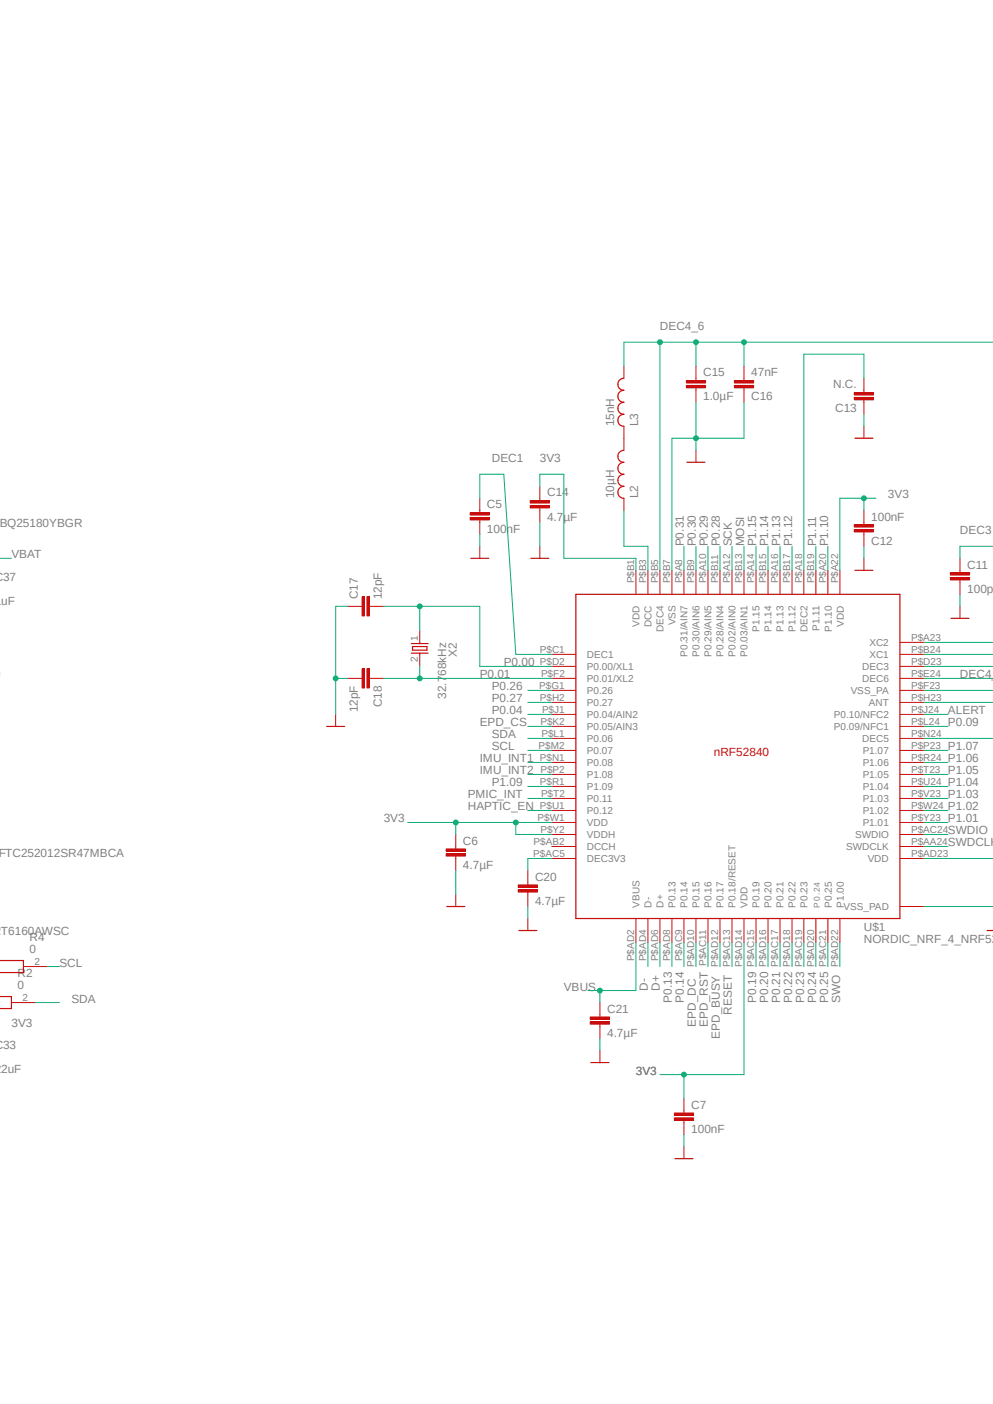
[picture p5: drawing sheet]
<svg xmlns="http://www.w3.org/2000/svg" width="210mm" height="297mm" viewBox="0 0 210 297" stroke-linecap="round" stroke-linejoin="round" font-family="sans-serif">
<path d="M-.1 203l108 94.1M209.9 203l-107.9 94.1" fill="none" stroke="#fff" stroke-width=".21"/>
<g fill="none" stroke="#c90d0c" stroke-width=".21">
<path d="M88.8 133.3v2.8M88.8 138.2v2.8M116.7 138.4h5.1M134.5 120.6v5.1M137 120.6v5.1M139.6 120.6v5.1M142.1 120.6v5.1M144.7 120.6v5.1M147.2 120.6v5.1M149.7 120.6v5.1M152.3 120.6v5.1M154.8 120.6v5.1"/>
<path d="M157.4 120.6v5.1M159.9 120.6v5.1M162.4 120.6v5.1M165 120.6v5.1M167.5 120.6v5.1M170 120.6v5.1M172.6 120.6v5.1M175.1 120.6v5.1M177.6 120.6v5.1M190.3 138.4h5.1M190.3 135.9h5.1M76.1 143.5h.5"/>
<path d="M78.1 143.5h.5M116.7 141h5.1M116.7 143.5h5.1M116.7 146h5.1M116.7 148.6h5.1M116.7 151.1h5.1M116.7 153.7h5.1M116.7 156.2h5.1M116.7 158.7h5.1M190.3 141h5.1M190.3 143.5h5.1M190.3 146h5.1"/>
<path d="M190.3 148.6h5.1M190.3 151.1h5.1M190.3 153.7h5.1M190.3 156.2h5.1M190.3 158.7h5.1M116.7 161.3h5.1M116.7 163.8h5.1M116.7 166.4h5.1M116.7 174h5.1M116.7 168.9h5.1M116.7 171.4h5.1M116.7 179.1h5.1"/>
<path d="M116.7 176.5h5.1M190.3 161.3h5.1M190.3 163.8h5.1M190.3 166.4h5.1M190.3 174h5.1M190.3 168.9h5.1M190.3 171.4h5.1M190.3 179.1h5.1M190.3 176.5h5.1M116.7 181.6h5.1M134.5 194.3v5.1M137 194.3v5.1"/>
<path d="M139.6 194.3v5.1M142.1 194.3v5.1M144.7 194.3v5.1M147.2 194.3v5.1M149.7 194.3v5.1M152.3 194.3v5.1M154.8 194.3v5.1M157.4 194.3v5.1M159.9 194.3v5.1M162.4 194.3v5.1M165 194.3v5.1M167.5 194.3v5.1"/>
<path d="M170 194.3v5.1M172.6 194.3v5.1M175.1 194.3v5.1M177.6 194.3v5.1M190.3 181.6h5.1M190.3 191.8h5.1"/>
</g>
<path d="M87 138.2h3.6M87 136.1h3.6M87.2 136.8h3.1v.7h-3.1zM121.8 125.7h68.5v68.6h-68.5z" fill="none" stroke="#c90d0c" stroke-width=".25"/>
<path d="M76.6 141.5h.5v4h-.5z" fill-rule="evenodd" fill="#c90d0c"/>
<path d="M76.6 141.5h.5v4h-.5z" fill="none" stroke="#c90d0c" stroke-width=".21"/>
<path d="M77.6 141.5h.5v4h-.5z" fill-rule="evenodd" fill="#c90d0c"/>
<path d="M76.1 128.3h.5M78.1 128.3h.5M71 151.1v2.6M73.5 143.5h2.6M77.6 141.5h.5v4h-.5zM78.6 143.5h2.6" fill="none" stroke="#c90d0c" stroke-width=".21"/>
<path d="M69.1 153.7h3.8" fill="none" stroke="#c90d0c" stroke-width=".25"/>
<path d="M77.6 126.2h.5v4.1h-.5z" fill-rule="evenodd" fill="#c90d0c"/>
<path d="M77.6 126.2h.5v4.1h-.5z" fill="none" stroke="#c90d0c" stroke-width=".21"/>
<path d="M76.6 126.2h.5v4.1h-.5z" fill-rule="evenodd" fill="#c90d0c"/>
<path d="M101.5 107.9v.6M101.5 110v.5M73.5 128.3h2.6M76.6 126.2h.5v4.1h-.5zM78.6 128.3h2.6" fill="none" stroke="#c90d0c" stroke-width=".21"/>
<path d="M99.4 109.5h4.1v.5h-4.1z" fill-rule="evenodd" fill="#c90d0c"/>
<path d="M99.4 109.5h4.1v.5h-4.1z" fill="none" stroke="#c90d0c" stroke-width=".21"/>
<path d="M99.4 108.5h4.1v.5h-4.1z" fill-rule="evenodd" fill="#c90d0c"/>
<path d="M99.4 108.5h4.1v.5h-4.1zM101.5 105.4v2.5M101.5 110.5v2.5M101.5 115.6v2.5M114.2 105.4v.5M114.2 107.4v.5" fill="none" stroke="#c90d0c" stroke-width=".21"/>
<path d="M99.6 118.1h3.8" fill="none" stroke="#c90d0c" stroke-width=".25"/>
<path d="M112.1 106.9h4.1v.5h-4.1z" fill-rule="evenodd" fill="#c90d0c"/>
<path d="M112.1 106.9h4.1v.5h-4.1z" fill="none" stroke="#c90d0c" stroke-width=".21"/>
<path d="M112.1 105.9h4.1v.5h-4.1z" fill-rule="evenodd" fill="#c90d0c"/>
<path d="M112.1 105.9h4.1v.5h-4.1zM114.2 102.9v2.5M114.2 107.9v2.6M114.2 115.6v2.5M96.4 179.1v.5M96.4 181.1v.5" fill="none" stroke="#c90d0c" stroke-width=".21"/>
<path d="M112.3 118.1h3.8" fill="none" stroke="#c90d0c" stroke-width=".25"/>
<path d="M94.4 180.6h4v.5h-4z" fill-rule="evenodd" fill="#c90d0c"/>
<path d="M94.4 180.6h4v.5h-4z" fill="none" stroke="#c90d0c" stroke-width=".21"/>
<path d="M94.4 179.6h4v.5h-4z" fill-rule="evenodd" fill="#c90d0c"/>
<path d="M94.4 179.6h4v.5h-4zM96.4 176.5v2.6M96.4 181.6v2.5M96.4 189.2v2.6M111.6 186.7v.5M111.6 188.7v.5" fill="none" stroke="#c90d0c" stroke-width=".21"/>
<path d="M94.5 191.8h3.8" fill="none" stroke="#c90d0c" stroke-width=".25"/>
<path d="M109.6 188.2h4.1v.5h-4.1z" fill-rule="evenodd" fill="#c90d0c"/>
<path d="M109.6 188.2h4.1v.5h-4.1z" fill="none" stroke="#c90d0c" stroke-width=".21"/>
<path d="M109.6 187.2h4.1v.5h-4.1z" fill-rule="evenodd" fill="#c90d0c"/>
<path d="M109.6 187.2h4.1v.5h-4.1zM111.6 184.1v2.6M111.6 189.2v2.6M111.6 194.3v2.5M126.9 214.6v.5M126.9 216.7v.5" fill="none" stroke="#c90d0c" stroke-width=".21"/>
<path d="M109.7 196.8h3.8" fill="none" stroke="#c90d0c" stroke-width=".25"/>
<path d="M124.8 216.2h4.1v.5h-4.1z" fill-rule="evenodd" fill="#c90d0c"/>
<path d="M124.8 216.2h4.1v.5h-4.1z" fill="none" stroke="#c90d0c" stroke-width=".21"/>
<path d="M124.8 215.1h4.1v.5h-4.1z" fill-rule="evenodd" fill="#c90d0c"/>
<path d="M124.8 215.1h4.1v.5h-4.1zM126.9 212.1v2.5M126.9 217.2v2.5M126.9 222.2v2.6M144.7 234.9v.6M144.7 237v.5" fill="none" stroke="#c90d0c" stroke-width=".21"/>
<path d="M125 224.8h3.8" fill="none" stroke="#c90d0c" stroke-width=".25"/>
<path d="M142.6 236.5h4.1v.5h-4.1z" fill-rule="evenodd" fill="#c90d0c"/>
<path d="M142.6 236.5h4.1v.5h-4.1z" fill="none" stroke="#c90d0c" stroke-width=".21"/>
<path d="M142.6 235.5h4.1v.5h-4.1z" fill-rule="evenodd" fill="#c90d0c"/>
<path d="M132 77.5v2.5M132 90.2v5M147.2 80v.5M147.2 82v.5M132 105.4v2.5M142.6 235.5h4.1v.5h-4.1zM144.7 232.4v2.5M144.7 237.5v2.5M144.7 242.6v2.5" fill="none" stroke="#c90d0c" stroke-width=".21"/>
<path d="M132 95.2a1.27 1.27 0 0 0-1.3 1.3 1.27 1.27 0 0 0 1.3 1.3 1.27 1.27 0 0 0-1.3 1.3 1.27 1.27 0 0 0 1.3 1.2 1.27 1.27 0 0 0-1.3 1.3 1.27 1.27 0 0 0 1.3 1.3 1.27 1.27 0 0 0-1.3 1.2 1.27 1.27 0 0 0 1.3 1.3M132 80a1.27 1.27 0 0 0-1.3 1.3 1.27 1.27 0 0 0 1.3 1.2 1.27 1.27 0 0 0-1.3 1.3 1.27 1.27 0 0 0 1.3 1.3 1.27 1.27 0 0 0-1.3 1.3 1.27 1.27 0 0 0 1.3 1.2 1.27 1.27 0 0 0-1.3 1.3 1.27 1.27 0 0 0 1.3 1.3M208.7 196.8h1.2M142.7 245.1h3.9" fill="none" stroke="#c90d0c" stroke-width=".25"/>
<path d="M145.2 81.5h4v.5h-4z" fill-rule="evenodd" fill="#c90d0c"/>
<path d="M145.2 81.5h4v.5h-4z" fill="none" stroke="#c90d0c" stroke-width=".21"/>
<path d="M145.2 80.5h4v.5h-4z" fill-rule="evenodd" fill="#c90d0c"/>
<path d="M147.2 77.5v2.5M145.2 80.5h4v.5h-4zM147.2 82.5v2.6M157.4 80v.5M157.4 82v.5" fill="none" stroke="#c90d0c" stroke-width=".21"/>
<path d="M155.3 80.5h4.1v.5h-4.1z" fill-rule="evenodd" fill="#c90d0c"/>
<path d="M155.3 80.5h4.1v.5h-4.1z" fill="none" stroke="#c90d0c" stroke-width=".21"/>
<path d="M155.3 81.5h4.1v.5h-4.1z" fill-rule="evenodd" fill="#c90d0c"/>
<path d="M157.4 77.5v2.5M155.3 81.5h4.1v.5h-4.1zM157.4 82.5v2.6M182.7 82.5v.6M182.7 84.6v.5" fill="none" stroke="#c90d0c" stroke-width=".21"/>
<path d="M180.7 83.1h4v.5h-4z" fill-rule="evenodd" fill="#c90d0c"/>
<path d="M180.7 83.1h4v.5h-4z" fill="none" stroke="#c90d0c" stroke-width=".21"/>
<path d="M180.7 84.1h4v.5h-4z" fill-rule="evenodd" fill="#c90d0c"/>
<path d="M147.2 95.2v2.6M180.7 84.1h4v.5h-4zM182.7 80v2.5M182.7 85.1v2.5M182.7 110.5v.5M182.7 112.5v.5" fill="none" stroke="#c90d0c" stroke-width=".21"/>
<path d="M145.3 97.8h3.8" fill="none" stroke="#c90d0c" stroke-width=".25"/>
<path d="M180.7 111h4v.5h-4z" fill-rule="evenodd" fill="#c90d0c"/>
<path d="M180.7 111h4v.5h-4z" fill="none" stroke="#c90d0c" stroke-width=".21"/>
<path d="M180.7 112h4v.5h-4z" fill-rule="evenodd" fill="#c90d0c"/>
<path d="M182.7 90.2v2.5M180.7 112h4v.5h-4zM182.7 107.9v2.6M182.7 113v2.6M182.7 118.1v2.5M203 120.6v.6M203 122.7v.5" fill="none" stroke="#c90d0c" stroke-width=".21"/>
<path d="M180.8 92.7h3.8M180.8 120.6h3.8" fill="none" stroke="#c90d0c" stroke-width=".25"/>
<path d="M201 122.2h4.1v.5h-4.1z" fill-rule="evenodd" fill="#c90d0c"/>
<path d="M201 122.2h4.1v.5h-4.1z" fill="none" stroke="#c90d0c" stroke-width=".21"/>
<path d="M201 121.2h4.1v.5h-4.1z" fill-rule="evenodd" fill="#c90d0c"/>
<path d="M203 118.1v2.5M201 121.2h4.1v.5h-4.1zM203 123.2v2.5M203 128.3v2.5M2.4 212.1h5.1M5 204.5h5" fill="none" stroke="#c90d0c" stroke-width=".21"/>
<path d="M201.1 130.8h3.8M0 210.8h2.4v2.6h-2.4M0 203.2h5v2.5h-5" fill="none" stroke="#c90d0c" stroke-width=".25"/>
<path d="M73.5 128.3h-2.5v22.8M71 143.5h2.5" fill="none" stroke="#0dab76" stroke-width=".21"/>
<circle cx="71" cy="143.5" r=".51" fill="#0dab76"/>
<g fill="none" stroke="#0dab76" stroke-width=".21">
<path d="M147.2 92.7h-5.1v27.9M147.2 85.1v10.1M101.5 113v2.6M114.2 110.5v5.1M96.4 184.1v5.1M111.6 191.8v2.5M195.4 191.8h14.5M126.9 219.7v2.5M144.7 240v2.6"/>
<circle cx="71" cy="143.5" r=".51"/>
</g>
<circle cx="147.2" cy="92.7" r=".51" fill="#0dab76"/>
<g fill="none" stroke="#0dab76" stroke-width=".21">
<path d="M157.4 85.1v7.6h-10.2M182.7 87.6v2.6M0 118.1h2.4M182.7 115.6v2.5M203 125.7v2.6M195.4 146h14.5M134.5 199.4v10.1h-10.2"/>
<circle cx="147.2" cy="92.7" r=".51"/>
</g>
<circle cx="126.9" cy="209.5" r=".51" fill="#0dab76"/>
<g fill="none" stroke="#0dab76" stroke-width=".21">
<path d="M81.2 143.5h35.5M88.8 141v2.5M111.6 158.7h5.1M111.6 156.2h5.1M111.6 168.9h5.1M7.5 212.1h5.1M10 204.5h2.6M126.9 209.5v2.6"/>
<circle cx="126.9" cy="209.5" r=".51"/>
</g>
<circle cx="88.8" cy="143.5" r=".51" fill="#0dab76"/>
<g fill="none" stroke="#0dab76" stroke-width=".21">
<path d="M81.2 128.3h20.3v12.7h15.2M88.8 128.3v5"/>
<circle cx="88.8" cy="143.5" r=".51"/>
</g>
<circle cx="88.8" cy="128.3" r=".51" fill="#0dab76"/>
<g fill="none" stroke="#0dab76" stroke-width=".21">
<path d="M101.5 105.4v-5.1h5.1l2.5 38.1h7.6M116.7 181.6h-5.1v2.5M157.4 199.4v27.9h-17.8"/>
<circle cx="88.8" cy="128.3" r=".51"/>
</g>
<circle cx="144.6" cy="227.3" r=".51" fill="#0dab76"/>
<g fill="none" stroke="#0dab76" stroke-width=".21">
<path d="M96.4 174h20.3M109.1 174v2.5h7.6M144.7 227.3v5.1"/>
<circle cx="144.6" cy="227.3" r=".51"/>
</g>
<circle cx="109.1" cy="174" r=".51" fill="#0dab76"/>
<g fill="none" stroke="#0dab76" stroke-width=".21">
<path d="M86.2 174h10.2v2.5"/>
<circle cx="109.1" cy="174" r=".51"/>
</g>
<circle cx="96.4" cy="174" r=".51" fill="#0dab76"/>
<g fill="none" stroke="#0dab76" stroke-width=".21">
<path d="M114.2 102.9v-2.6h5.1v17.8h15.2v2.5M182.7 105.4v2.5M185.3 105.4h-7.7v15.2"/>
<circle cx="96.4" cy="174" r=".51"/>
</g>
<circle cx="182.7" cy="105.4" r=".51" fill="#0dab76"/>
<g fill="none" stroke="#0dab76" stroke-width=".21">
<path d="M132 77.5v-5.1h7.6v48.2M132 107.9v7.7h5v5M195.4 156.2h14.5M195.4 181.6h14.5"/>
<circle cx="182.7" cy="105.4" r=".51"/>
</g>
<circle cx="139.6" cy="72.4" r=".51" fill="#0dab76"/>
<g fill="none" stroke="#0dab76" stroke-width=".21">
<path d="M139.6 72.4h17.8M147.2 72.4v5.1"/>
<circle cx="139.6" cy="72.4" r=".51"/>
</g>
<circle cx="147.2" cy="72.4" r=".51" fill="#0dab76"/>
<g fill="none" stroke="#0dab76" stroke-width=".21">
<path d="M209.9 72.4h-52.5v5.1"/>
<circle cx="147.2" cy="72.4" r=".51"/>
</g>
<circle cx="157.3" cy="72.4" r=".51" fill="#0dab76"/>
<g fill="none" stroke="#0dab76" stroke-width=".21">
<path d="M182.7 80v-5.1h-12.7v45.7M144.7 115.6v5M147.2 115.6v5M149.7 115.6v5M152.3 115.6v5M154.8 115.6v5M157.4 115.6v5M159.9 115.6v5M162.4 115.6v5M165 115.6v5M167.5 115.6v5M172.6 115.6v5"/>
<path d="M175.1 115.6v5M209.9 115.6h-6.9v2.5M195.4 135.9h14.5M195.4 138.4h14.5M111.6 148.6h5.1M111.6 146h5.1M111.6 151.1h5.1M111.6 153.7h5.1M195.4 143.5h14.5M195.4 141h14.5M195.4 148.6h14.5M195.4 151.1h5.1"/>
<path d="M195.4 153.7h5.1M195.4 158.7h5.1M111.6 171.4h5.1M111.6 161.3h5.1M111.6 163.8h5.1M111.6 166.4h5.1M195.4 171.4h5.1M195.4 161.3h5.1M195.4 163.8h5.1M195.4 166.4h5.1M195.4 168.9h5.1M195.4 174h5.1"/>
<path d="M195.4 179.1h5.1M195.4 176.5h5.1M137 199.4v5.1M139.6 199.4v5.1M142.1 199.4v5.1M144.7 199.4v5.1M147.2 199.4v5.1M149.7 199.4v5.1M152.3 199.4v5.1M154.8 199.4v5.1M159.9 199.4v5.1M162.4 199.4v5.1"/>
<path d="M165 199.4v5.1M167.5 199.4v5.1M170 199.4v5.1M172.6 199.4v5.1M175.1 199.4v5.1M177.6 199.4v5.1"/>
<circle cx="157.3" cy="72.4" r=".51"/>
</g>
<g font-size="2.5" fill="#808080">
<text x="139.6" y="69.9">DEC4_6</text>
<text x="148.7" y="79.6">C15</text>
<text x="158.9" y="79.6">47nF</text>
<text x="176.2" y="82.2">N.C.</text>
<text x="148.7" y="84.7">1.0µF</text>
<text x="158.9" y="84.7">C16</text>
<text x="176.6" y="87.3">C13</text>
<text x="129.9" y="90.2" transform="rotate(-90 129.9 90.2)">15nH</text>
<text x="135" y="90.2" transform="rotate(-90 135 90.2)">L3</text>
<text x="104" y="97.8">DEC1</text>
<text x="114.2" y="97.8">3V3</text>
<text x="103" y="107.6">C5</text>
<text x="115.7" y="105">C14</text>
<text x="129.9" y="105.4" transform="rotate(-90 129.9 105.4)">10µH</text>
<text x="135" y="105.4" transform="rotate(-90 135 105.4)">L2</text>
<text x="187.8" y="105.4">3V3</text>
<text x="-.2" y="111.4">BQ25180YBGR</text>
<text x="103" y="112.7">100nF</text>
<text x="115.7" y="110.1">4.7µF</text>
<text x="184.2" y="110.1">100nF</text>
<text x="203" y="113">DEC3</text>
<text x="2.4" y="118.1">VBAT</text>
<text x="144.7" y="115.6" transform="rotate(-90 144.7 115.6)">P0.31</text>
<text x="147.2" y="115.6" transform="rotate(-90 147.2 115.6)">P0.30</text>
<text x="149.7" y="115.6" transform="rotate(-90 149.7 115.6)">P0.29</text>
<text x="152.3" y="115.6" transform="rotate(-90 152.3 115.6)">P0.28</text>
<text x="154.8" y="115.6" transform="rotate(-90 154.8 115.6)">SCK</text>
<text x="157.4" y="115.6" transform="rotate(-90 157.4 115.6)">MOSI</text>
<text x="159.9" y="115.6" transform="rotate(-90 159.9 115.6)">P1.15</text>
<text x="162.4" y="115.6" transform="rotate(-90 162.4 115.6)">P1.14</text>
<text x="165" y="115.6" transform="rotate(-90 165 115.6)">P1.13</text>
<text x="167.5" y="115.6" transform="rotate(-90 167.5 115.6)">P1.12</text>
<text x="172.6" y="115.6" transform="rotate(-90 172.6 115.6)">P1.11</text>
<text x="175.1" y="115.6" transform="rotate(-90 175.1 115.6)">P1.10</text>
<text x="184.2" y="115.2">C12</text>
<text x=".7" y="122.8">37</text>
<text x="204.6" y="125.4">100pF</text>
<text x="204.6" y="120.3">C11</text>
<text x=".3" y="127.9">uF</text>
<text x="75.7" y="126.7" transform="rotate(-90 75.7 126.7)">C17</text>
<text x="80.8" y="126.7" transform="rotate(-90 80.8 126.7)">12pF</text>
<text x="96.6" y="138.9" transform="rotate(-90 96.6 138.9)">X2</text>
<text x="101.5" y="143.5">P0.01</text>
<text x="106.6" y="141">P0.00</text>
<text x="203" y="143.5">DEC4_</text>
<text x="80.8" y="149.6" transform="rotate(-90 80.8 149.6)">C18</text>
<text x="94.4" y="147.8" transform="rotate(-90 94.4 147.8)">32.768kHz</text>
<text x="104" y="146.1">P0.26</text>
<text x="104" y="148.6">P0.27</text>
<text x="75.7" y="150.7" transform="rotate(-90 75.7 150.7)">12pF</text>
<text x="101.5" y="153.7">EPD_CS</text>
<text x="104" y="151.1">P0.04</text>
<text x="200.5" y="151.1">ALERT</text>
<text x="200.5" y="153.7">P0.09</text>
<text x="101.5" y="161.3">IMU_INT1</text>
<text x="104" y="158.8">SCL</text>
<text x="104" y="156.2">SDA</text>
<text x="200.5" y="158.8">P1.07</text>
<text x="200.5" y="161.3">P1.06</text>
<text x="101.5" y="163.8">IMU_INT2</text>
<text x="104" y="166.4">P1.09</text>
<text x="200.5" y="163.8">P1.05</text>
<text x="200.5" y="166.4">P1.04</text>
<text x="81.2" y="174">3V3</text>
<text x="98.9" y="168.9">PMIC_INT</text>
<text x="98.9" y="171.5">HAPTIC_EN</text>
<text x="200.5" y="168.9">P1.03</text>
<text x="200.5" y="174">P1.01</text>
<text x="200.5" y="171.5">P1.02</text>
<text x="97.9" y="178.7">C6</text>
<text x="200.5" y="179.1">SWDCLK</text>
<text x="200.5" y="176.5">SWDIO</text>
<text x="-.4" y="181.2">FTC252012SR47MBCA</text>
<text x="97.9" y="183.8">4.7µF</text>
<text x="113.2" y="191.4">4.7µF</text>
<text x="113.2" y="186.3">C20</text>
<text x=".2" y="197.7">T6160AWSC</text>
<text x="182.7" y="196.9">U$1</text>
<text x="6.2" y="201.6">0</text>
<text x="6.2" y="199">R4</text>
<text x="182.7" y="199.4">NORDIC_NRF_4_NRF52</text>
<text x="3.7" y="209.2">0</text>
<text x="3.7" y="206.6">R2</text>
<text x="12.6" y="204.5">SCL</text>
<text x="119.3" y="209.6">VBUS</text>
<text x="137" y="209.6" transform="rotate(-90 137 209.6)">D-</text>
<text x="139.6" y="209.6" transform="rotate(-90 139.6 209.6)">D+</text>
<text x="15.1" y="212.1">SDA</text>
<text x="128.4" y="214.3">C21</text>
<text x="142.1" y="212.1" transform="rotate(-90 142.1 212.1)">P0.13</text>
<text x="144.7" y="212.1" transform="rotate(-90 144.7 212.1)">P0.14</text>
<text x="154.8" y="214.6" transform="rotate(-90 154.8 214.6)">RESET</text>
<text x="159.9" y="212.1" transform="rotate(-90 159.9 212.1)">P0.19</text>
<text x="162.4" y="212.1" transform="rotate(-90 162.4 212.1)">P0.20</text>
<text x="165" y="212.1" transform="rotate(-90 165 212.1)">P0.21</text>
<text x="167.5" y="212.1" transform="rotate(-90 167.5 212.1)">P0.22</text>
<text x="170.1" y="212.1" transform="rotate(-90 170.1 212.1)">P0.23</text>
<text x="172.6" y="212.1" transform="rotate(-90 172.6 212.1)">P0.24</text>
<text x="175.1" y="212.1" transform="rotate(-90 175.1 212.1)">P0.25</text>
<text x="177.7" y="212.1" transform="rotate(-90 177.7 212.1)">SWO</text>
<text x=".7" y="221.9">33</text>
<text x="2.4" y="217.2">3V3</text>
<text x="128.4" y="219.3">4.7µF</text>
<text x="147.2" y="217.2" transform="rotate(-90 147.2 217.2)">EPD_DC</text>
<text x="149.7" y="217.2" transform="rotate(-90 149.7 217.2)">EPD_RST</text>
<text x="152.3" y="219.7" transform="rotate(-90 152.3 219.7)">EPD_BUSY</text>
<text x=".3" y="227">2uF</text>
<text x="134.5" y="227.3">3V3</text>
<text x="146.2" y="239.7">100nF</text>
<text x="146.2" y="234.6">C7</text>
</g>
<text font-size="2.5" fill="#c90d0c" x="151" y="160">nRF52840</text>
<g font-size="2.1" fill="#808080">
<text x="134.1" y="123.4" transform="rotate(-90 134.1 123.4)">P$B1</text>
<text x="136.7" y="123.4" transform="rotate(-90 136.7 123.4)">P$B3</text>
<text x="139.2" y="123.4" transform="rotate(-90 139.2 123.4)">P$B5</text>
<text x="141.7" y="123.4" transform="rotate(-90 141.7 123.4)">P$B7</text>
<text x="144.3" y="123.4" transform="rotate(-90 144.3 123.4)">P$A8</text>
<text x="146.8" y="123.4" transform="rotate(-90 146.8 123.4)">P$B9</text>
<text x="149.4" y="123.4" transform="rotate(-90 149.4 123.4)">P$A10</text>
<text x="151.9" y="123.4" transform="rotate(-90 151.9 123.4)">P$B11</text>
<text x="154.4" y="123.4" transform="rotate(-90 154.4 123.4)">P$A12</text>
<text x="157" y="123.4" transform="rotate(-90 157 123.4)">P$B13</text>
<text x="159.5" y="123.4" transform="rotate(-90 159.5 123.4)">P$A14</text>
<text x="162.1" y="123.4" transform="rotate(-90 162.1 123.4)">P$B15</text>
<text x="164.6" y="123.4" transform="rotate(-90 164.6 123.4)">P$A16</text>
<text x="167.1" y="123.4" transform="rotate(-90 167.1 123.4)">P$B17</text>
<text x="169.7" y="123.4" transform="rotate(-90 169.7 123.4)">P$A18</text>
<text x="172.2" y="123.4" transform="rotate(-90 172.2 123.4)">P$B19</text>
<text x="174.8" y="123.4" transform="rotate(-90 174.8 123.4)">P$A20</text>
<text x="177.3" y="123.4" transform="rotate(-90 177.3 123.4)">P$A22</text>
<text x="88.4" y="135.6" transform="rotate(-90 88.4 135.6)">1</text>
<text x="135.3" y="132.5" transform="rotate(-90 135.3 132.5)">VDD</text>
<text x="137.8" y="132.6" transform="rotate(-90 137.8 132.6)">DCC</text>
<text x="140.3" y="133.7" transform="rotate(-90 140.3 133.7)">DEC4</text>
<text x="142.9" y="132.3" transform="rotate(-90 142.9 132.3)">VSS</text>
<text x="160.7" y="133.6" transform="rotate(-90 160.7 133.6)">P1.15</text>
<text x="163.2" y="133.6" transform="rotate(-90 163.2 133.6)">P1.14</text>
<text x="165.7" y="133.6" transform="rotate(-90 165.7 133.6)">P1.13</text>
<text x="168.3" y="133.6" transform="rotate(-90 168.3 133.6)">P1.12</text>
<text x="170.8" y="133.7" transform="rotate(-90 170.8 133.7)">DEC2</text>
<text x="173.4" y="133.4" transform="rotate(-90 173.4 133.4)">P1.11</text>
<text x="175.9" y="133.6" transform="rotate(-90 175.9 133.6)">P1.10</text>
<text x="178.4" y="132.5" transform="rotate(-90 178.4 132.5)">VDD</text>
<text x="183.9" y="136.7">XC2</text>
<text x="192.7" y="135.6">P$A23</text>
<text x="88.4" y="140" transform="rotate(-90 88.4 140)">2</text>
<text x="114.2" y="138.1">P$C1</text>
<text x="114.2" y="140.6">P$D2</text>
<text x="114.4" y="143.2">P$F2</text>
<text x="124.1" y="139.2">DEC1</text>
<text x="124.1" y="141.7">P0.00/XL1</text>
<text x="145.4" y="138.9" transform="rotate(-90 145.4 138.9)">P0.31/AIN7</text>
<text x="148" y="138.9" transform="rotate(-90 148 138.9)">P0.30/AIN6</text>
<text x="150.5" y="138.9" transform="rotate(-90 150.5 138.9)">P0.29/AIN5</text>
<text x="153" y="138.9" transform="rotate(-90 153 138.9)">P0.28/AIN4</text>
<text x="155.6" y="138.9" transform="rotate(-90 155.6 138.9)">P0.02/AIN0</text>
<text x="158.1" y="138.9" transform="rotate(-90 158.1 138.9)">P0.03/AIN1</text>
<text x="182.4" y="141.7">DEC3</text>
<text x="183.9" y="139.2">XC1</text>
<text x="192.7" y="143.2">P$E24</text>
<text x="192.7" y="140.6">P$D23</text>
<text x="192.7" y="138.1">P$B24</text>
<text x="114" y="145.7">P$G1</text>
<text x="114.2" y="148.3">P$H2</text>
<text x="124.1" y="144.3">P0.01/XL2</text>
<text x="124.1" y="146.8">P0.26</text>
<text x="124.1" y="149.4">P0.27</text>
<text x="179.9" y="146.8">VSS_PA</text>
<text x="182.4" y="144.3">DEC6</text>
<text x="183.8" y="149.4">ANT</text>
<text x="192.7" y="148.3">P$H23</text>
<text x="192.7" y="145.7">P$F23</text>
<text x="114.3" y="153.3">P$K2</text>
<text x="114.5" y="155.9">P$L1</text>
<text x="114.6" y="150.8">P$J1</text>
<text x="124.1" y="151.9">P0.04/AIN2</text>
<text x="124.1" y="154.4">P0.05/AIN3</text>
<text x="176.4" y="154.4">P0.09/NFC1</text>
<text x="176.4" y="151.9">P0.10/NFC2</text>
<text x="192.7" y="155.9">P$N24</text>
<text x="192.7" y="153.3">P$L24</text>
<text x="192.7" y="150.8">P$J24</text>
<text x="113.9" y="158.4">P$M2</text>
<text x="114.2" y="161">P$N1</text>
<text x="124.1" y="157">P0.06</text>
<text x="124.1" y="159.5">P0.07</text>
<text x="182.4" y="157">DEC5</text>
<text x="182.5" y="159.5">P1.07</text>
<text x="192.7" y="161">P$R24</text>
<text x="192.7" y="158.4">P$P23</text>
<text x="114.2" y="166">P$R1</text>
<text x="114.3" y="163.5">P$P2</text>
<text x="124.1" y="162.1">P0.08</text>
<text x="124.1" y="164.6">P1.08</text>
<text x="124.1" y="167.1">P1.09</text>
<text x="182.5" y="167.1">P1.04</text>
<text x="182.5" y="164.6">P1.05</text>
<text x="182.5" y="162.1">P1.06</text>
<text x="192.7" y="166">P$U24</text>
<text x="192.7" y="163.5">P$T23</text>
<text x="113.7" y="173.7">P$W1</text>
<text x="114.2" y="171.1">P$U1</text>
<text x="114.4" y="168.6">P$T2</text>
<text x="124.1" y="169.7">P0.11</text>
<text x="124.1" y="172.2">P0.12</text>
<text x="182.5" y="172.2">P1.02</text>
<text x="182.5" y="169.7">P1.03</text>
<text x="192.7" y="173.7">P$Y23</text>
<text x="192.7" y="171.1">P$W24</text>
<text x="192.7" y="168.6">P$V23</text>
<text x="112.9" y="178.7">P$AB2</text>
<text x="114.3" y="176.2">P$Y2</text>
<text x="124.1" y="174.8">VDD</text>
<text x="124.1" y="177.3">VDDH</text>
<text x="124.1" y="179.8">DCCH</text>
<text x="178.9" y="179.8">SWDCLK</text>
<text x="180.8" y="177.3">SWDIO</text>
<text x="182.5" y="174.8">P1.01</text>
<text x="192.7" y="178.7">P$AA24</text>
<text x="192.7" y="176.2">P$AC24</text>
<text x="112.8" y="181.3">P$AC5</text>
<text x="124.1" y="182.4">DEC3V3</text>
<text x="183.5" y="182.4">VDD</text>
<text x="192.7" y="181.3">P$AD23</text>
<text x="135.3" y="192" transform="rotate(-90 135.3 192)">VBUS</text>
<text x="137.8" y="192" transform="rotate(-90 137.8 192)">D-</text>
<text x="140.3" y="192" transform="rotate(-90 140.3 192)">D+</text>
<text x="142.9" y="192" transform="rotate(-90 142.9 192)">P0.13</text>
<text x="145.4" y="192" transform="rotate(-90 145.4 192)">P0.14</text>
<text x="148" y="192" transform="rotate(-90 148 192)">P0.15</text>
<text x="150.5" y="192" transform="rotate(-90 150.5 192)">P0.16</text>
<text x="153" y="192" transform="rotate(-90 153 192)">P0.17</text>
<text x="155.6" y="192" transform="rotate(-90 155.6 192)">P0.18/RESET</text>
<text x="158.1" y="192" transform="rotate(-90 158.1 192)">VDD</text>
<text x="160.7" y="192" transform="rotate(-90 160.7 192)">P0.19</text>
<text x="163.2" y="192" transform="rotate(-90 163.2 192)">P0.20</text>
<text x="165.7" y="192" transform="rotate(-90 165.7 192)">P0.21</text>
<text x="168.3" y="192" transform="rotate(-90 168.3 192)">P0.22</text>
<text x="170.8" y="192" transform="rotate(-90 170.8 192)">P0.23</text>
<text x="175.9" y="192" transform="rotate(-90 175.9 192)">P0.25</text>
<text x="178.4" y="192" transform="rotate(-90 178.4 192)">P1.00</text>
<text x="178.4" y="192.5">VSS_PAD</text>
<text x="134.1" y="203.3" transform="rotate(-90 134.1 203.3)">P$AD2</text>
<text x="136.7" y="203.3" transform="rotate(-90 136.7 203.3)">P$AD4</text>
<text x="139.2" y="203.3" transform="rotate(-90 139.2 203.3)">P$AD6</text>
<text x="141.7" y="203.3" transform="rotate(-90 141.7 203.3)">P$AD8</text>
<text x="144.3" y="203.3" transform="rotate(-90 144.3 203.3)">P$AC9</text>
<text x="7.3" y="204.1">2</text>
<text x="146.8" y="204.5" transform="rotate(-90 146.8 204.5)">P$AD10</text>
<text x="149.4" y="204.3" transform="rotate(-90 149.4 204.3)">P$AC11</text>
<text x="151.9" y="204.5" transform="rotate(-90 151.9 204.5)">P$AD12</text>
<text x="154.4" y="204.5" transform="rotate(-90 154.4 204.5)">P$AC13</text>
<text x="157" y="204.5" transform="rotate(-90 157 204.5)">P$AD14</text>
<text x="159.5" y="204.5" transform="rotate(-90 159.5 204.5)">P$AC15</text>
<text x="162.1" y="204.5" transform="rotate(-90 162.1 204.5)">P$AD16</text>
<text x="164.6" y="204.5" transform="rotate(-90 164.6 204.5)">P$AC17</text>
<text x="167.1" y="204.5" transform="rotate(-90 167.1 204.5)">P$AD18</text>
<text x="169.7" y="204.5" transform="rotate(-90 169.7 204.5)">P$AC19</text>
<text x="172.2" y="204.5" transform="rotate(-90 172.2 204.5)">P$AD20</text>
<text x="174.8" y="204.5" transform="rotate(-90 174.8 204.5)">P$AC21</text>
<text x="177.3" y="204.5" transform="rotate(-90 177.3 204.5)">P$AD22</text>
<text x="4.7" y="211.7">2</text>
</g>
<text font-size="1.8" fill="#808080" x="173.4" y="192" transform="rotate(-90 173.4 192)">P0.24</text>
</svg>
